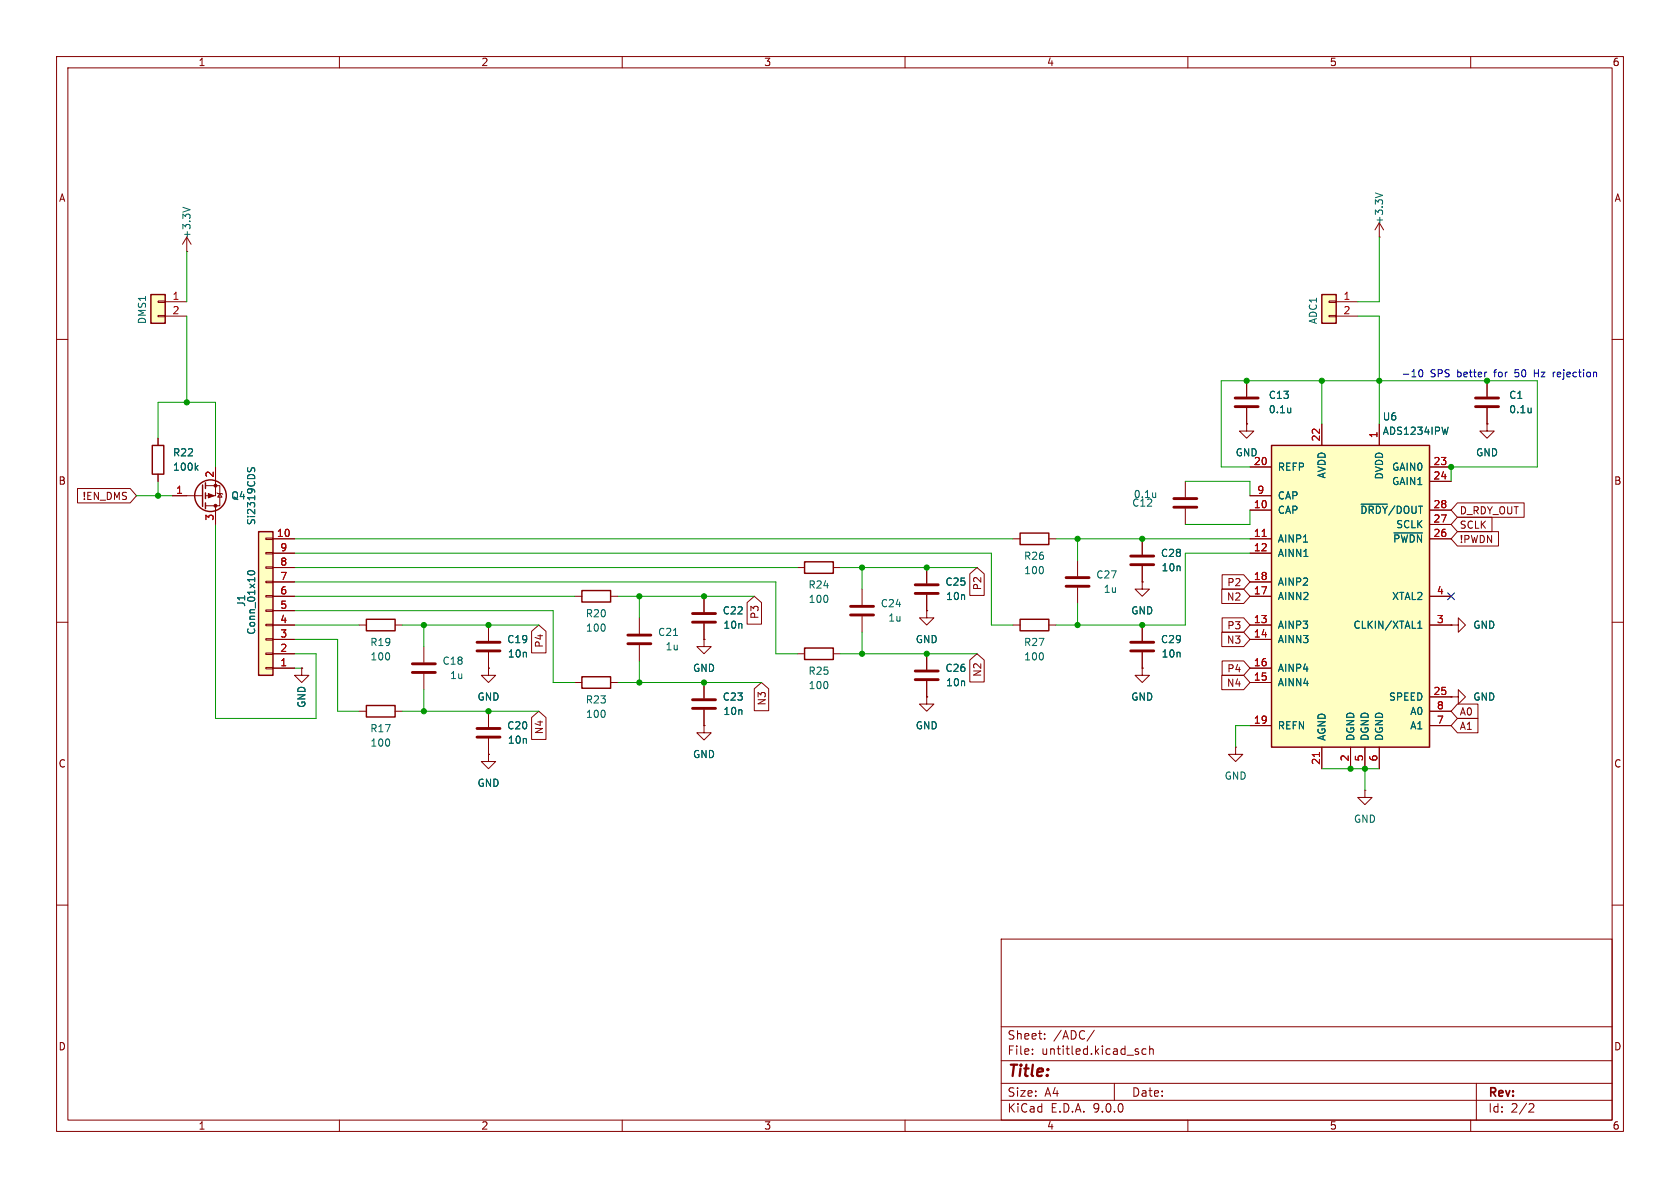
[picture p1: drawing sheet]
<svg xmlns="http://www.w3.org/2000/svg" width="297mm" height="210mm" viewBox="0 0 297 210" stroke-linecap="round" stroke-linejoin="round" font-family="sans-serif">
<g fill="none" stroke="#840000" stroke-width=".18">
<path d="M10 10h277v190h-277zM12 12h273v186h-273zM60 10v2M110 10v2M160 10v2M210 10v2M260 10v2M33 44.5h.1M33 41.9l-.7 1.3M33 41.9l.8 1.3M33 41.9v2.6M10 60h2"/>
<path d="M220.4 74.9v1.3h1.3l-1.3 1.3-1.3-1.3h1.3M220.4 74.9h.1M285 60h2M179.1 95.3h1.2M185.4 95.3h1.3M190.5 99.1v2.8M209.5 85.1v2.8M209.5 89.9v2.8M10 110h2M74.9 114.3v2.8M74.9 119.1v2.8M86.4 110.5v2.8"/>
<path d="M86.4 115.3v2.8M124.5 113v1.3h1.2l-1.2 1.3-1.3-1.3h1.3M124.5 113h.1M124.5 105.4v2.8M124.5 110.2v2.8M190.5 103.9v2.8M256.5 110.5h1.3v-1.3l1.3 1.3-1.3 1.3v-1.3M256.5 110.5h.1M285 110h2M10 160h2M177 166h108v32h-108zM285 160h2"/>
<path d="M60 198v2M110 198v2M160 198v2M177 194.5h108M177 191.5h108M177 187.5h108M177 181.5h108M182.5 186.3v.1M182.5 185.5v.1M184.7 183.6v.1M184.7 182.8v.1M193.5 182.1l-1.3 2"/>
<path d="M197 191.5v3M201.2 186v.3M202.6 185.5l-.4-.1-.3 .3v.4l.1 .2h.6M203.2 185.5l.3-.1 .3 .1 .1 .9M203.2 184.9v1.5M210 198v2M260 198v2M261 191.5v6.5M270.5 195.1l.5 .1 .2 .3-1 1.1h1"/>
</g>
<path d="M207.5 89.7h4.1M207.5 88.1h4.1M72.9 118.9h4.1M72.9 117.3h4.1M84.3 115.1h4.1M84.3 113.5h4.1M122.4 110h4.1M122.4 108.5h4.1M188.5 103.6h4M188.5 102.1h4" fill="none" stroke="#840000" stroke-width=".51"/>
<path d="M32.3 36.6l1.3 .5M204.3 87.1v.9M204.3 87.8l-.1 .1" fill="none" stroke="#006464" stroke-width=".18"/>
<path d="M180.3 94.2h5.1v2.1h-5.1z" fill="none" stroke="#840000" stroke-width=".25"/>
<path d="M224.8 78.7h27.9v53.4h-27.9z" fill="#ffffc2"/>
<path d="M224.8 78.7h27.9v53.4h-27.9z" fill="none" stroke="#840000" stroke-width=".25"/>
<g fill="none" stroke="#840000" stroke-width=".18">
<path d="M233.7 74.9v3.8M243.8 74.9v3.8M221 82.6h3.8M221 87.6h3.8M221 90.2h3.8M221 95.3h3.8M221 97.8h3.8M252.7 82.6h3.8M252.7 90.2h3.8M252.7 95.3h3.8M252.7 85.1h3.8M252.7 92.7h3.8"/>
<path d="M221 102.9h3.8M221 105.4h3.8M221 110.5h3.8M221 113h3.8M221 118.1h3.8M252.7 105.4h3.8M252.7 110.5h3.8M221 120.7h3.8M221 128.3h3.8M233.7 132.1v3.8M238.8 132.1v3.8M241.3 132.1v3.8"/>
<path d="M243.8 132.1v3.8M252.7 128.3h3.8M252.7 123.2h3.8M252.7 125.7h3.8"/>
</g>
<path d="M223.1 94.8h.8M233.3 133v.7" fill="none" stroke="#a90000" stroke-width=".18"/>
<path d="M256 75.5l-.3 1.3M240.6 89.1h4.7M246.4 94.2h5.1M250.6 111.1h.8M250.6 110.2l.4-.4v1.3" fill="none" stroke="#006464" stroke-width=".18"/>
<path d="M26.7 52.1h2.5v5.1h-2.5z" fill="#ffffc2"/>
<path d="M26.7 52.1h2.5v5.1h-2.5z" fill="none" stroke="#840000" stroke-width=".25"/>
<path d="M27.9 53.2h1.3v.3h-1.3zM27.9 55.8h1.3v.2h-1.3zM29.2 53.3h3.8M29.2 55.9h3.8M220.4 67.3v2.8M220.4 72.1v2.8M262.9 74.9v1.3h1.3l-1.3 1.3-1.3-1.3h1.3M262.9 74.9h.1M201.9 95.3v2.7M201.9 102.9v1.2h1.3l-1.3 1.3-1.2-1.3h1.2M201.9 102.9h.1M201.9 100.1v2.8" fill="none" stroke="#840000" stroke-width=".18"/>
<path d="M218.4 71.9h4M218.4 70.4h4M199.9 99.8h4.1M199.9 98.3h4.1" fill="none" stroke="#840000" stroke-width=".51"/>
<path d="M228.2 72.1v.9M228.2 72.8l-.1 .1" fill="none" stroke="#006464" stroke-width=".18"/>
<path d="M45.7 94h2.6v25.4h-2.6z" fill="#ffffc2"/>
<path d="M45.7 94h2.6v25.4h-2.6z" fill="none" stroke="#840000" stroke-width=".25"/>
<g fill="none" stroke="#840000" stroke-width=".18">
<path d="M262.9 67.3v2.8M262.9 72.1v2.8M47 97.7h1.3v.2h-1.3zM47 95.1h1.3v.3h-1.3zM48.3 97.8h3.8M48.3 95.3h3.8M47 118h1.3v.2h-1.3zM47 115.4h1.3v.3h-1.3zM47 112.9h1.3v.3h-1.3zM47 110.4h1.3v.2h-1.3zM47 107.8h1.3v.3h-1.3zM47 105.3h1.3v.2h-1.3z"/>
<path d="M47 102.7h1.3v.3h-1.3zM47 100.2h1.3v.3h-1.3zM48.3 118.1h3.8M48.3 115.6h3.8M48.3 113h3.8M48.3 110.5h3.8M48.3 108h3.8M48.3 105.4h3.8M48.3 102.9h3.8M48.3 100.3h3.8M53.3 118.1v1.3h1.3l-1.3 1.3-1.2-1.3h1.2M53.3 118.1h.1"/>
<path d="M201.9 110.5v2.8M201.9 115.3v2.8M124.5 128.3v1.2h1.2l-1.2 1.3-1.3-1.3h1.3M124.5 128.3h.1M256.5 123.2h1.3v-1.3l1.3 1.3-1.3 1.3v-1.3M256.5 123.2h.1"/>
</g>
<path d="M270.7 72.1v.9M270.7 72.8l-.1 .1M43.9 101a.69 .69 0 0 1 1.1 .3 .72 .72 0 0 1-1.2-.1z" fill="none" stroke="#006464" stroke-width=".18"/>
<path d="M260.9 71.9h4M260.9 70.4h4M199.9 115.1h4.1M199.9 113.5h4.1" fill="none" stroke="#840000" stroke-width=".51"/>
<path d="M233.7 52.1h2.5v5.1h-2.5z" fill="#ffffc2"/>
<g fill="none" stroke="#840000" stroke-width=".25">
<path d="M233.7 52.1h2.5v5.1h-2.5zM26.9 78.7h2.1v5.1h-2.1zM35.8 85.7v3.8M36.3 85.3v1.1M36.3 87.1v1M36.3 88.9v1M142.2 99.3h5.1v2h-5.1zM64.8 109.5h5v2h-5zM102.9 119.6h5v2.1h-5zM102.9 104.4h5v2h-5zM142.2 114.6h5.1v2h-5.1zM180.3 109.5h5.1v2h-5.1z"/>
<path d="M64.8 124.7h5v2h-5z"/>
<circle cx="37.2" cy="87.6" r="2.79"/>
</g>
<g fill="none" stroke="#840000" stroke-width=".18">
<path d="M243.8 39.4l-.7 1.2M243.8 39.4l.8 1.2M243.8 39.4v2.5M234.9 53.2h1.3v.3h-1.3zM234.9 55.8h1.3v.2h-1.3zM236.2 53.3h3.8M236.2 55.9h3.8M243.8 41.9h.1M27.9 77.5v1.2M220.4 74.9h.1M220.4 67.3v2.8M220.4 72.1v2.8"/>
<path d="M233.7 74.9v3.8M243.8 74.9v3.8M262.9 74.9h.1M262.9 67.3v2.8M262.9 72.1v2.8M13.7 86.4h9.3l1.1 1.2-1.1 1.3h-9.3zM27.9 83.8v1.3M30.5 87.6h5.3M36.3 85.9h2.6v3.5h-2.6M38.1 82.6v5h-1.8M38.1 89.4v3.3M38.4 87.1l.1 .1h.7l.2 .2"/>
<path d="M38.9 87.2l.3 .7h-.7zM48.3 97.8h3.8M48.3 95.3h3.8M201.9 95.3v2.7M221 87.6h3.8M221 97.8h3.8M221 95.3h3.8M221 82.6h3.8M221 90.2h3.8M252.7 95.3h3.8M252.7 82.6h3.8M252.7 90.2h3.8"/>
<path d="M252.7 85.1h3.8M252.7 92.7h3.8M257.7 91.4h6.1v2.6h-6.1l-1.2-1.3zM257.7 88.9h11.7v2.5h-11.7l-1.2-1.2zM257.7 94h7.2v2.5h-7.2l-1.2-1.2zM48.3 110.5h3.8M48.3 105.4h3.8M48.3 100.3h3.8M48.3 115.6h3.8M48.3 118.1h3.8M48.3 113h3.8M48.3 108h3.8"/>
<path d="M48.3 102.9h3.8M53.3 118.1h.1M63.5 110.5h1.3M69.8 110.5h1.3M86.4 118.1v1.3h1.2l-1.2 1.3-1.3-1.3h1.3M86.4 118.1h.1M86.4 110.5v2.8M86.4 115.3v2.8M94 111.6l1.2-1.1 1.3 1.1v3.8h-2.5zM101.6 105.4h1.3M107.9 105.4h1.3M113 109.2v2.8"/>
<path d="M113 114v2.8M124.5 113h.1M124.5 105.4v2.8M124.5 110.2v2.8M132.1 106.5l1.2-1.1 1.3 1.1v3.8h-2.5zM141 100.3h1.2M141 115.6h1.2M147.3 100.3h1.3M147.3 115.6h1.3M152.4 104.1v2.8M152.4 109v2.8M163.8 108v1.2h1.3l-1.3 1.3-1.2-1.3h1.2"/>
<path d="M163.8 108h.1M163.8 100.3v2.8M163.8 105.2v2.8M163.8 115.6v2.8M171.4 116.7l1.3-1.1 1.3 1.1v3.9h-2.6zM171.4 101.4l1.3-1.1 1.3 1.1v3.9h-2.6zM179.1 110.5h1.2M185.4 110.5h1.3M201.9 118.1v1.3h1.3l-1.3 1.3-1.2-1.3h1.2M201.9 118.1h.1M201.9 102.9h.1M201.9 100.1v2.8"/>
<path d="M201.9 110.5v2.8M201.9 115.3v2.8M216 111.8h3.9l1.1 1.2-1.1 1.3h-3.9zM216 119.4h3.9l1.1 1.3-1.1 1.2h-3.9zM216 104.1h3.9l1.1 1.3-1.1 1.3h-3.9zM216.1 109.2h3.8l1.1 1.3-1.1 1.3h-3.8zM216.1 116.8h3.8l1.1 1.3-1.1 1.3h-3.8zM216.1 101.6h3.8l1.1 1.3-1.1 1.2h-3.8zM221 110.5h3.8M221 105.4h3.8M221 118.1h3.8M221 113h3.8"/>
<path d="M221 102.9h3.8M252.7 110.5h3.8M252.7 105.4h3.8M256.5 110.5h.1M63.5 125.7h1.3M69.8 125.7h1.3M86.4 133.4v1.2h1.2l-1.2 1.3-1.3-1.3h1.3M86.4 133.4h.1M86.4 125.7v2.8M86.4 130.6v2.8M94 126.8l1.2-1.1 1.3 1.1v3.9h-2.5zM101.6 120.7h1.3"/>
<path d="M107.9 120.7h1.3M124.5 128.3h.1M124.5 120.7v2.7M124.5 125.5v2.8M133.3 121.8l1.3-1.1 1.3 1.1v3.8h-2.6zM163.8 123.2v1.3h1.3l-1.3 1.2-1.2-1.2h1.2M163.8 123.2h.1M163.8 120.4v2.8M218.4 132.1v1.3h1.3l-1.3 1.2-1.2-1.2h1.2M218.4 132.1h.1M221 120.7h3.8M221 128.3h3.8"/>
<path d="M233.7 132.1v3.8M238.8 132.1v3.8M241.3 139.7v1.3h1.3l-1.3 1.2-1.3-1.2h1.3M241.3 139.7h.1M241.3 132.1v3.8M243.8 132.1v3.8M252.7 125.7h3.8M252.7 128.3h3.8M252.7 123.2h3.8M256.5 123.2h.1M257.7 127h3.6v2.5h-3.6l-1.2-1.2zM257.7 124.5h3.6v2.5h-3.6l-1.2-1.3z"/>
</g>
<g fill="none" stroke="#006464" stroke-width=".18">
<path d="M243.1 34.1l1.3 .4M228.2 72.1v.9M228.2 72.8l-.1 .1M256 75.5l-.3 1.3M270.7 72.1v.9M270.7 72.8l-.1 .1M34.6 82.6l.4 .5M35 82.3l-.5 .5M43.8 82.7v.6M45 83.2v-.4l-.3-.1-.2 .1-.2 .5M240.6 89.1h4.7M246.4 94.2h5.1"/>
<path d="M43.9 101a.69 .69 0 0 1 1.1 .3 .72 .72 0 0 1-1.2-.1zM119.1 112.3h.7M250.6 111.1h.8M250.6 110.2l.4-.4v1.3"/>
</g>
<g fill="#840000" stroke="#840000" stroke-width=".18">
<path d="M36.8 87.2l1 .4-1 .4z"/>
<circle cx="38.1" cy="89.4" r=".25"/>
<circle cx="38.1" cy="85.9" r=".25"/>
</g>
<path d="M111 113.8h4.1M111 112.3h4.1M150.4 108.7h4M150.4 107.2h4M161.8 118.6h4.1M161.8 104.9h4.1M161.8 103.4h4.1M84.3 130.3h4.1M84.3 128.8h4.1M122.4 125.2h4.1M122.4 123.7h4.1M161.8 120.1h4.1" fill="none" stroke="#840000" stroke-width=".51"/>
<g fill="none" stroke="#009600" stroke-width=".18">
<path d="M33 44.5v8.8M33 55.9v15.2M240 55.9h3.8v19M243.8 41.9v11.4h-3.8M27.9 77.5v-6.4h10.2v11.5M233.7 67.3v7.6M24.1 87.6h6.4M27.9 85.1v2.5M38.1 92.7v34.3h17.8v-11.4h-3.8M52.1 97.8h123.2v12.7h3.8M52.1 95.3h127M186.7 95.3h34.3"/>
<path d="M190.5 95.3v3.8M209.5 85.1h11.5v2.5M221 82.6h-5.1v-15.3h55.9v15.3h-15.3v2.5M221 97.8h-11.5v12.7h-22.8M221 90.2v2.5h-11.5M52.1 108h45.7v12.7h3.8M52.1 105.4h49.5M52.1 113h7.6v12.7h3.8M52.1 110.5h11.4M52.1 102.9h85.1v12.7h3.8M52.1 100.3h88.9M52.1 118.1h1.2"/>
<path d="M71.1 110.5h24.1M74.9 110.5v3.8M109.2 105.4h24.1M113 105.4v3.8M113 116.8v3.9M148.6 100.3h24.1M148.6 115.6h24.1M152.4 100.3v3.8M152.4 111.8v3.8M190.5 106.7v3.8M71.1 125.7h24.1M74.9 121.9v3.8"/>
<path d="M109.2 120.7h25.4M221 128.3h-2.6v3.8M233.7 135.9h10.1M241.3 135.9v3.8"/>
</g>
<path d="M255.9 104.8l1.2 1.2M257.1 104.8l-1.2 1.2" fill="none" stroke="#000084" stroke-width=".18"/>
<path d="M250.9 65.5l.2-.1a.68 .68 0 0 1 .5 .6 .68 .68 0 0 1-.5 .6l-.2-.1-.1-.4zM271.3 65.4v1.2M271.3 66h.7M274.9 65.8l-.3 .2" fill="none" stroke="#0000c2" stroke-width=".18"/>
<path d="M223.1 94.8h.8M233.3 133v.7" fill="none" stroke="#a90000" stroke-width=".18"/>
<g fill="#009600" stroke="#009600" stroke-width=".18">
<circle cx="74.9" cy="125.7" r=".46"/>
<circle cx="74.9" cy="110.5" r=".46"/>
<circle cx="33" cy="71.1" r=".46"/>
<circle cx="27.9" cy="87.6" r=".46"/>
<circle cx="241.3" cy="135.9" r=".46"/>
<circle cx="238.8" cy="135.9" r=".46"/>
<circle cx="233.7" cy="67.3" r=".46"/>
<circle cx="243.8" cy="67.3" r=".46"/>
<circle cx="220.4" cy="67.3" r=".46"/>
<circle cx="256.5" cy="82.6" r=".46"/>
<circle cx="262.9" cy="67.3" r=".46"/>
<circle cx="124.5" cy="120.7" r=".46"/>
<circle cx="86.4" cy="110.5" r=".46"/>
<circle cx="113" cy="105.4" r=".46"/>
<circle cx="124.5" cy="105.4" r=".46"/>
<circle cx="113" cy="120.7" r=".46"/>
<circle cx="86.4" cy="125.7" r=".46"/>
<circle cx="152.4" cy="100.3" r=".46"/>
<circle cx="163.8" cy="100.3" r=".46"/>
<circle cx="152.4" cy="115.6" r=".46"/>
<circle cx="163.8" cy="115.6" r=".46"/>
<circle cx="201.9" cy="95.3" r=".46"/>
<circle cx="201.9" cy="110.5" r=".46"/>
<circle cx="190.5" cy="95.3" r=".46"/>
<circle cx="190.5" cy="110.5" r=".46"/>
</g>
<text font-size="2.8" fill="#840000" x="178" y="190.9">Title:</text>
<g font-size="2.1" fill="#840000">
<text x="178" y="184">Sheet:</text>
<text x="186.2" y="184">/ADC/</text>
<text x="178" y="186.7">File:</text>
<text x="184.1" y="186.7">untitled.kicad_sch</text>
<text x="178" y="196.9">KiCad</text>
<text x="178" y="194.1">Size:</text>
<text x="184.7" y="194.1">A4</text>
<text x="185.7" y="196.9">E.D.A.</text>
<text x="193.3" y="196.9">9.0.0</text>
<text x="200" y="194.1">Date:</text>
<text x="263" y="194.3">Rev:</text>
<text x="263" y="196.9">Id:</text>
<text x="267.1" y="196.9">2/2</text>
</g>
<g font-size="1.8" fill="#840000">
<text x="35" y="11.9">1</text>
<text x="85" y="11.9">2</text>
<text x="135" y="11.9">3</text>
<text x="185" y="11.9">4</text>
<text x="235" y="11.9">5</text>
<text x="285" y="11.9">6</text>
<text x="10.3" y="35.9">A</text>
<text x="285.3" y="35.9">A</text>
<text x="10.3" y="85.9">B</text>
<text x="14.5" y="88.6">!EN_DMS</text>
<text x="285.3" y="85.9">B</text>
<text x="258" y="93.7">SCLK</text>
<text x="258" y="91.1">D_RDY_OUT</text>
<text x="258" y="96.2">!PWDN</text>
<text x="173.7" y="104.4" transform="rotate(-90 173.7 104.4)">P2</text>
<text x="216.8" y="106.4">N2</text>
<text x="216.9" y="103.8">P2</text>
<text x="134.3" y="109.5" transform="rotate(-90 134.3 109.5)">P3</text>
<text x="216.8" y="114">N3</text>
<text x="216.9" y="111.4">P3</text>
<text x="96.2" y="114.6" transform="rotate(-90 96.2 114.6)">P4</text>
<text x="173.7" y="119.7" transform="rotate(-90 173.7 119.7)">N2</text>
<text x="216.9" y="119.1">P4</text>
<text x="135.6" y="124.8" transform="rotate(-90 135.6 124.8)">N3</text>
<text x="216.8" y="121.6">N4</text>
<text x="96.2" y="129.9" transform="rotate(-90 96.2 129.9)">N4</text>
<text x="258" y="129.2">A1</text>
<text x="258" y="126.7">A0</text>
<text x="10.3" y="135.9">C</text>
<text x="285.3" y="135.9">C</text>
<text x="10.3" y="185.9">D</text>
<text x="285.3" y="185.9">D</text>
<text x="35" y="199.9">1</text>
<text x="85" y="199.9">2</text>
<text x="135" y="199.9">3</text>
<text x="185" y="199.9">4</text>
<text x="235" y="199.9">5</text>
<text x="285" y="199.9">6</text>
</g>
<g font-size="1.8" fill="#006464">
<text x="244.7" y="39.8" transform="rotate(-90 244.7 39.8)">+3.3V</text>
<text x="33.9" y="42.3" transform="rotate(-90 33.9 42.3)">+3.3V</text>
<text x="26" y="57.4" transform="rotate(-90 26 57.4)">DMS1</text>
<text x="233" y="57.4" transform="rotate(-90 233 57.4)">ADC1</text>
<text x="224.2" y="70.7">C13</text>
<text x="266.7" y="70.7">C1</text>
<text x="224.2" y="73.3">0.1u</text>
<text x="244.4" y="77.1">ADS1234IPW</text>
<text x="244.4" y="74.5">U6</text>
<text x="266.7" y="73.3">0.1u</text>
<text x="30.5" y="80.9">R22</text>
<text x="30.5" y="83.4">100k</text>
<text x="218.4" y="80.9">GND</text>
<text x="221.6" y="82.3">20</text>
<text x="225.8" y="83.4">REFP</text>
<text x="246" y="83.4">GAIN0</text>
<text x="260.9" y="80.9">GND</text>
<text x="40.8" y="88.5">Q4</text>
<text x="200.1" y="89.8">C12</text>
<text x="200.3" y="88.2">0.1u</text>
<text x="225.8" y="88.5">CAP</text>
<text x="234.5" y="84.7" transform="rotate(-90 234.5 84.7)">AVDD</text>
<text x="244.7" y="84.9" transform="rotate(-90 244.7 84.9)">DVDD</text>
<text x="246" y="86">GAIN1</text>
<text x="45.3" y="92.9" transform="rotate(-90 45.3 92.9)">Si2319CDS</text>
<text x="225.8" y="91">CAP</text>
<text x="240.4" y="91">~{DRDY}/DOUT</text>
<text x="246.7" y="93.6">SCLK</text>
<text x="180.9" y="99.2">R26</text>
<text x="181" y="101.7">100</text>
<text x="205.1" y="98.7">C28</text>
<text x="205.3" y="101.2">10n</text>
<text x="225.8" y="96.1">AINP1</text>
<text x="225.8" y="98.7">AINN1</text>
<text x="246.2" y="96.1">~{PWDN}</text>
<text x="43.5" y="107.4" transform="rotate(-90 43.5 107.4)">J1</text>
<text x="142.8" y="104.2">R24</text>
<text x="142.9" y="106.8">100</text>
<text x="155.6" y="107.5">C24</text>
<text x="167" y="103.7">C25</text>
<text x="167.2" y="106.3">10n</text>
<text x="193.7" y="102.5">C27</text>
<text x="195" y="105">1u</text>
<text x="225.8" y="103.7">AINP2</text>
<text x="225.8" y="106.3">AINN2</text>
<text x="246" y="106.3">XTAL2</text>
<text x="45.3" y="112.3" transform="rotate(-90 45.3 112.3)">Conn_01x10</text>
<text x="89.6" y="113.9">C19</text>
<text x="103.5" y="109.3">R20</text>
<text x="103.5" y="111.9">100</text>
<text x="116.2" y="112.6">C21</text>
<text x="127.7" y="108.8">C22</text>
<text x="127.8" y="111.4">10n</text>
<text x="156.9" y="110.1">1u</text>
<text x="161.8" y="113.9">GND</text>
<text x="199.9" y="108.8">GND</text>
<text x="205.1" y="113.9">C29</text>
<text x="225.8" y="111.4">AINP3</text>
<text x="225.8" y="113.9">AINN3</text>
<text x="239.2" y="111.4">CLKIN/XTAL1</text>
<text x="260.4" y="111.4">GND</text>
<text x="65.4" y="114.4">R19</text>
<text x="65.4" y="116.9">100</text>
<text x="78.1" y="117.7">C18</text>
<text x="89.7" y="116.4">10n</text>
<text x="117.6" y="115.2">1u</text>
<text x="122.4" y="119">GND</text>
<text x="142.8" y="119.5">R25</text>
<text x="167" y="119">C26</text>
<text x="180.9" y="114.4">R27</text>
<text x="181" y="116.9">100</text>
<text x="205.3" y="116.4">10n</text>
<text x="225.8" y="119">AINP4</text>
<text x="54.2" y="125.2" transform="rotate(-90 54.2 125.2)">GND</text>
<text x="79.5" y="120.2">1u</text>
<text x="84.3" y="124.1">GND</text>
<text x="103.5" y="124.6">R23</text>
<text x="127.7" y="124.1">C23</text>
<text x="142.9" y="122">100</text>
<text x="167.2" y="121.5">10n</text>
<text x="199.9" y="124.1">GND</text>
<text x="225.8" y="121.5">AINN4</text>
<text x="245.5" y="124.1">SPEED</text>
<text x="260.4" y="124.1">GND</text>
<text x="65.4" y="129.6">R17</text>
<text x="89.6" y="129.1">C20</text>
<text x="89.7" y="131.7">10n</text>
<text x="103.5" y="127.1">100</text>
<text x="127.8" y="126.6">10n</text>
<text x="161.8" y="129.1">GND</text>
<text x="225.8" y="129.1">REFN</text>
<text x="234.5" y="131.1" transform="rotate(-90 234.5 131.1)">AGND</text>
<text x="239.6" y="131.1" transform="rotate(-90 239.6 131.1)">DGND</text>
<text x="242.2" y="131.1" transform="rotate(-90 242.2 131.1)">DGND</text>
<text x="244.7" y="131.1" transform="rotate(-90 244.7 131.1)">DGND</text>
<text x="249.2" y="126.6">A0</text>
<text x="249.2" y="129.1">A1</text>
<text x="65.4" y="132.2">100</text>
<text x="122.4" y="134.2">GND</text>
<text x="84.3" y="139.3">GND</text>
<text x="216.4" y="138">GND</text>
<text x="239.3" y="145.6">GND</text>
</g>
<g font-size="1.8" fill="#a90000">
<text x="30.4" y="53.1">1</text>
<text x="237.4" y="53.1">1</text>
<text x="30.4" y="55.6">2</text>
<text x="237.4" y="55.6">2</text>
<text x="243.6" y="77.5" transform="rotate(-90 243.6 77.5)">1</text>
<text x="233.4" y="78.1" transform="rotate(-90 233.4 78.1)">22</text>
<text x="253.3" y="82.3">23</text>
<text x="31" y="87.4">1</text>
<text x="37.8" y="84.5" transform="rotate(-90 37.8 84.5)">2</text>
<text x="221.6" y="89.9">10</text>
<text x="222.2" y="87.4">9</text>
<text x="253.3" y="84.8">24</text>
<text x="253.3" y="89.9">28</text>
<text x="37.8" y="92.1" transform="rotate(-90 37.8 92.1)">3</text>
<text x="48.9" y="95">10</text>
<text x="221.6" y="95">11</text>
<text x="253.3" y="92.5">27</text>
<text x="253.3" y="95">26</text>
<text x="49.5" y="100.1">8</text>
<text x="49.5" y="97.5">9</text>
<text x="221.6" y="97.5">12</text>
<text x="49.5" y="107.7">5</text>
<text x="49.5" y="105.2">6</text>
<text x="49.5" y="102.6">7</text>
<text x="221.6" y="102.6">18</text>
<text x="221.6" y="105.2">17</text>
<text x="253.9" y="105.2">4</text>
<text x="49.5" y="112.8">3</text>
<text x="49.5" y="110.2">4</text>
<text x="221.6" y="110.2">13</text>
<text x="221.6" y="112.8">14</text>
<text x="253.9" y="110.2">3</text>
<text x="49.5" y="117.9">1</text>
<text x="49.5" y="115.3">2</text>
<text x="221.6" y="117.9">16</text>
<text x="221.6" y="120.4">15</text>
<text x="253.3" y="122.9">25</text>
<text x="253.9" y="125.5">8</text>
<text x="221.6" y="128">19</text>
<text x="253.9" y="128">7</text>
<text x="233.4" y="135.3" transform="rotate(-90 233.4 135.3)">21</text>
<text x="238.5" y="134.7" transform="rotate(-90 238.5 134.7)">2</text>
<text x="241" y="134.7" transform="rotate(-90 241 134.7)">5</text>
<text x="243.6" y="134.7" transform="rotate(-90 243.6 134.7)">6</text>
</g>
<g font-size="1.8" fill="#0000c2">
<text x="247.7" y="66.9">-10</text>
<text x="252.8" y="66.9">SPS</text>
<text x="257.7" y="66.9">better</text>
<text x="264.4" y="66.9">for</text>
<text x="268.3" y="66.9">50</text>
<text x="271.9" y="66.9">Hz</text>
<text x="275.4" y="66.9">rejection</text>
</g>
</svg>
